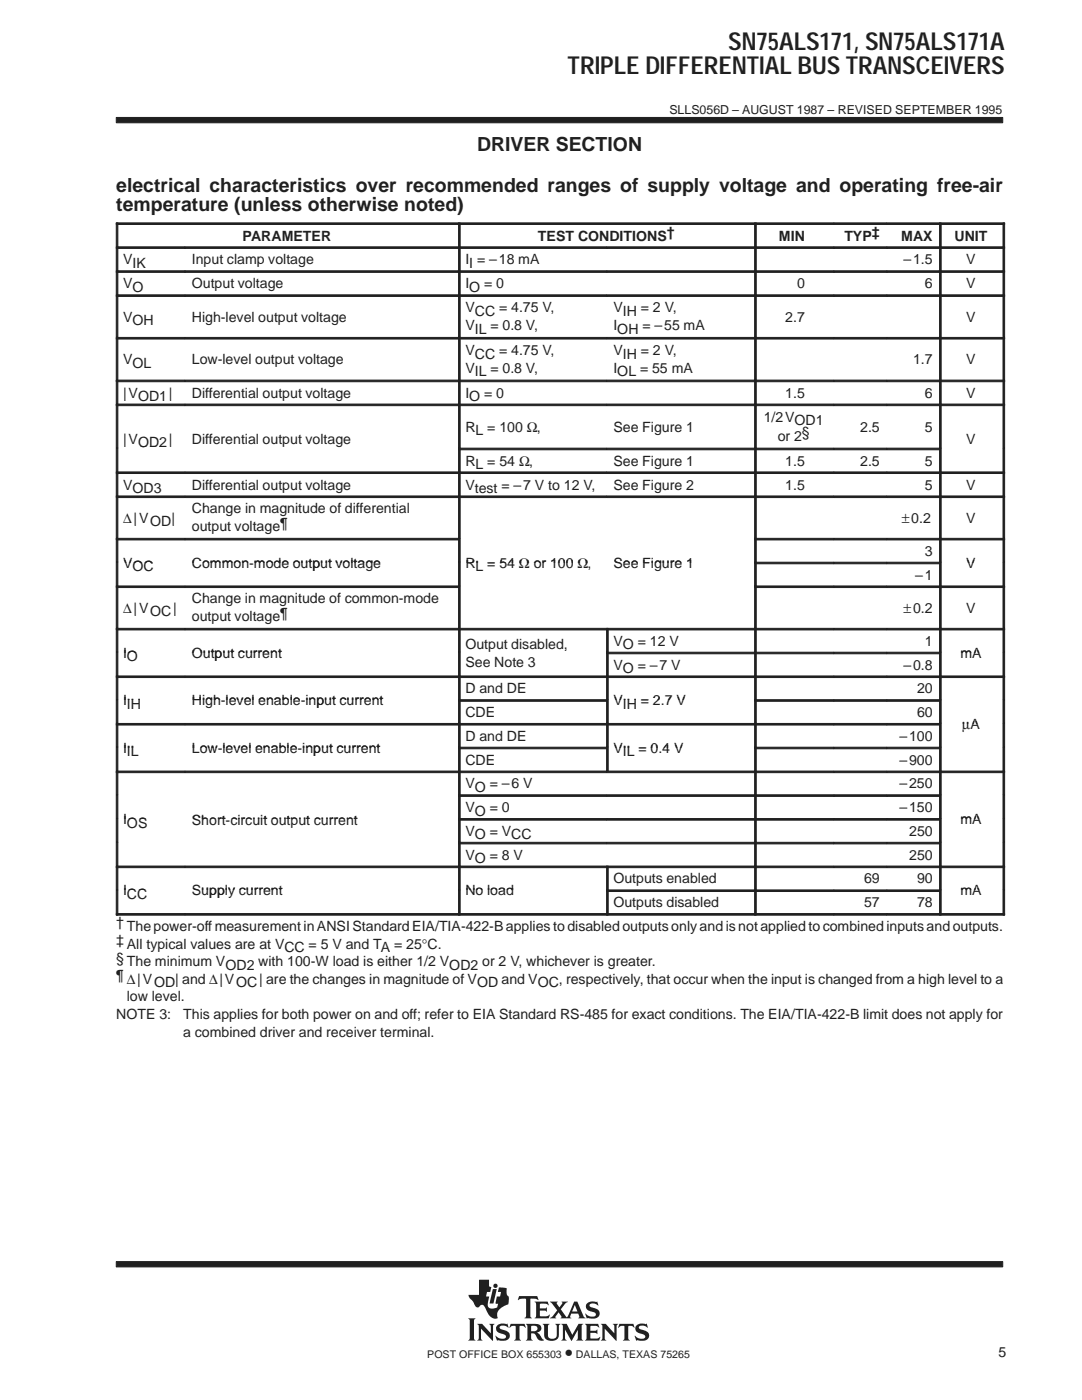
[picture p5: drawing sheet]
<svg xmlns="http://www.w3.org/2000/svg" width="216mm" height="279mm" viewBox="0 0 216 279" stroke-linecap="round" stroke-linejoin="round" font-family="sans-serif">
<g fill="#231f20" stroke="#231f20" stroke-width=".2">
<path d="M23.2 23.4h176.9v1.1h-176.9z" fill-rule="evenodd"/>
<path d="M23.2 251.8h176.9v1h-176.9z" fill-rule="evenodd"/>
</g>
<g fill="#231f20">
<path d="M98.3 257.3h.8l-.6 2.8h-.8z"/>
<path d="M104.9 264.2h1.9a.9 .9 0 0 1 1 .3 .9 .9 0 0 1 0 1.2l-.7 .2 .5 .4 .9 1.2a1.2 1.2 0 0 1-1.6-1l-.3-.4h-.6v1l.3 .4h-1.4l.3-.5v-2.3z" fill-rule="evenodd"/>
<path d="M109.7 259.8h1.6l-.2 .3 .5 .8 .6-.8-.1-.3h1.2l-.4 .2-1 1.3 1.2 1.6 1.5-3.1h.6l1.2 2.9 .4 .4-1.4-.1a.22 .22 0 0 0 .2-.1 .22 .22 0 0 0 0-.3l-.2-.4h-1.4l-.2 .7 .2 .2h-2.2l.2-.3-.5-.9-.7 .9 .2 .3h-1.3l.6-.4 .9-1.2z" fill-rule="evenodd"/>
<path d="M127.1 264.4l.8-.3 .9 .2 .2-.2 .3 .8-.1 .1a1.2 1.2 0 0 0-1.7-.1 1.47 1.47 0 0 0 1.3 .7 1.03 1.03 0 0 1 .7 1.2 1.03 1.03 0 0 1-1.2 .8l-1.1-.1-.2 .1-.4-1 .9 .5h.9a.45 .45 0 0 0 .4-.5 .45 .45 0 0 0-.6-.3l-.2-.1a1.11 1.11 0 0 1-1.2-1.5z" fill-rule="evenodd"/>
<path d="M123.6 264.2h2.8l.2 .8-.6-.4h-.5l-.1 .1v2.4l.3 .4h-1.4l.3-.4v-2.4l-.1-.1h-.5l-.7 .4z" fill-rule="evenodd"/>
<path d="M116.7 264.2h2.6l.2 .8-.6-.4-1.1 .1v.9h1.1l.3-.3v.9l-.4-.2h-1v1l1.3 .1 .7-.3-.3 .7h-2.8l.3-.4v-2.5z" fill-rule="evenodd"/>
<path d="M119.9 264.2h1l1.7 1.9v-1.5l-.3-.4h1l-.3 .4v3l-2.3-2.4v2l.3 .3h-1.1l.3-.4v-2.5z" fill-rule="evenodd"/>
<path d="M112 264.2h1.1l1.1 2.2 1.2-2.2h1l-.3 .4v2.6l.3 .3h-1.4l.3-.4v-1.7l-1.3 2.2-1.3-2.3v1.8l.4 .4h-1.1l.3-.5v-2.3z" fill-rule="evenodd"/>
<path d="M99.3 264.4l.7-.2 1.1 .1 .1-.2 .3 .8-.6-.3h-.8a.41 .41 0 0 0-.4 .4 .41 .41 0 0 0 .5 .4 1.29 1.29 0 0 1 1.5 1.4 1.08 1.08 0 0 1-1.2 .8l-1.1-.1-.2 .1-.4-1 .8 .5 .5 .1 .6-.1 .3-.3a.72 .72 0 0 0-.9-.6 .99 .99 0 0 1-1-.6 .99 .99 0 0 1 .2-1.2z" fill-rule="evenodd"/>
<path d="M101.9 264.2h2.8l.2 .8-.7-.4h-.4l-.1 .1v2.4l.3 .4h-1.4l.3-.4v-2.4l-.1-.1h-.5l-.7 .4z" fill-rule="evenodd"/>
<path d="M108.3 264.2h1.3l-.3 .4v2a.65 .65 0 0 0 .7 .6l.6-.1 .4-.4 .1-2-.3-.5h1l-.3 .4v1.8a1.54 1.54 0 0 1-2.4 .9l-.5-.6v-2.1z" fill-rule="evenodd"/>
<path d="M95.2 264.2h1l1.7 1.9v-1.5l-.3-.4h1.1l-.3 .4v3l-2.4-2.4v1.9l.3 .4h-1.1l.3-.5v-2.3z" fill-rule="evenodd"/>
<path d="M93.4 263.1h1.5l-.3 .4v3.6l.3 .4h-1.5l.3-.4v-3.6z" fill-rule="evenodd"/>
<path d="M103.6 258.7h3.6l.2 .8-.4-.3h-1.2v3.6l.3 .3h-1.4l.2-.2 .1-.3v-3.2l-.1-.2h-.8l-.7 .3z" fill-rule="evenodd"/>
<path d="M106.7 259.8h2.6l.1 .7-.5-.3-1.2 .1v.8h1.1l.3-.2v.9l-.4-.2h-1v1l.2 .1h1.2l.5-.4 .1 .1-.2 .7h-2.8l.3-.5v-2.3z" fill-rule="evenodd"/>
<path d="M117.1 260.2a2.09 2.09 0 0 1 1.9-.3l.2-.2 .1 .9a1.22 1.22 0 0 0-1.7-.1 .82 .82 0 0 0 .9 .5 1.06 1.06 0 0 1 1.2 1.1 1.06 1.06 0 0 1-1.2 1.1l-1.2-.2-.2 .2-.3-1 .8 .5 .8 .1a.46 .46 0 0 0 .5-.5 .46 .46 0 0 0-.5-.5h-.2a1.11 1.11 0 0 1-1.2-1.6z" fill-rule="evenodd"/>
<path d="M95.6 255.4h2v1.3l.4 .2-.2 .9h-.6l-.2 .9h.6l-.3 1.3 .1 .7a.9 .9 0 0 0 1.2 .4l.6-.2 .2-.7-.5-.1 .2-1.4h.7l.2-.9h-.7l.3-.9 1.5 .2v1.1l.2 .4 .2 .1v.7a.81 .81 0 0 1-.6 1.1 2.73 2.73 0 0 0-1.7 1.7l.1 .8-.1 .1a1.81 1.81 0 0 1-2.1-1.5l-.3-.6a.7 .7 0 0 0-.6-.6 .7 .7 0 0 0-.7 .5 1.12 1.12 0 0 1-1.1-1.1l-.7-.8-.2-.6h2.1z" fill-rule="evenodd"/>
<circle cx="98.9" cy="256.6" r=".43"/>
</g>
<g fill="#fff">
<path d="M114.7 260.4l.5 1.3h-1z"/>
<path d="M106 264.6h.6a.56 .56 0 0 1 .6 .5 .56 .56 0 0 1-.6 .6h-.6z" fill-rule="evenodd"/>
</g>
<g fill="#231f20" stroke="#231f20" stroke-width=".2">
<path d="M23.2 44.5h.3v4.7h-.3z" fill-rule="evenodd"/>
<path d="M23.2 44.5h68.3v.3h-68.3z" fill-rule="evenodd"/>
<path d="M91.5 44.5h.3v4.7h-.3z" fill-rule="evenodd"/>
<path d="M91.5 44.5h59.1v.3h-59.1z" fill-rule="evenodd"/>
<path d="M150.6 44.5h.3v4.7h-.3z" fill-rule="evenodd"/>
<path d="M150.6 44.5h15.8v.3h-15.8z" fill-rule="evenodd"/>
<path d="M166.4 44.5h10.5v.3h-10.5z" fill-rule="evenodd"/>
<path d="M176.9 44.5h10.6v.3h-10.6z" fill-rule="evenodd"/>
<path d="M187.5 44.5h.3v4.7h-.3z" fill-rule="evenodd"/>
<path d="M200.1 44.5h.4v4.7h-.4z" fill-rule="evenodd"/>
<path d="M187.5 44.5h13v.3h-13z" fill-rule="evenodd"/>
<path d="M23.2 49.3h.3v4.7h-.3z" fill-rule="evenodd"/>
<path d="M23.2 49.3h13.7v.3h-13.7z" fill-rule="evenodd"/>
<path d="M36.9 49.3h54.6v.3h-54.6z" fill-rule="evenodd"/>
<path d="M91.5 49.3h.3v4.7h-.3z" fill-rule="evenodd"/>
<path d="M91.5 49.3h29.5v.3h-29.5z" fill-rule="evenodd"/>
<path d="M121 49.3h29.6v.3h-29.6z" fill-rule="evenodd"/>
<path d="M150.6 49.3h.3v4.7h-.3z" fill-rule="evenodd"/>
<path d="M150.6 49.3h15.8v.3h-15.8z" fill-rule="evenodd"/>
<path d="M166.4 49.3h10.5v.3h-10.5z" fill-rule="evenodd"/>
<path d="M176.9 49.3h10.6v.3h-10.6z" fill-rule="evenodd"/>
<path d="M187.5 49.3h.3v4.7h-.3z" fill-rule="evenodd"/>
<path d="M200.1 49.3h.4v4.7h-.4z" fill-rule="evenodd"/>
<path d="M187.5 49.3h13v.3h-13z" fill-rule="evenodd"/>
<path d="M23.2 54h.3v4.8h-.3z" fill-rule="evenodd"/>
<path d="M23.2 54h13.7v.4h-13.7z" fill-rule="evenodd"/>
<path d="M36.9 54h54.6v.4h-54.6z" fill-rule="evenodd"/>
<path d="M91.5 54h.3v4.8h-.3z" fill-rule="evenodd"/>
<path d="M91.5 54h29.5v.4h-29.5z" fill-rule="evenodd"/>
<path d="M121 54h29.6v.4h-29.6z" fill-rule="evenodd"/>
<path d="M150.6 54h.3v4.8h-.3z" fill-rule="evenodd"/>
<path d="M150.6 54h15.8v.4h-15.8z" fill-rule="evenodd"/>
<path d="M166.4 54h10.5v.4h-10.5z" fill-rule="evenodd"/>
<path d="M176.9 54h10.6v.4h-10.6z" fill-rule="evenodd"/>
<path d="M187.5 54h.3v4.8h-.3z" fill-rule="evenodd"/>
<path d="M200.1 54h.4v4.8h-.4z" fill-rule="evenodd"/>
<path d="M187.5 54h13v.4h-13z" fill-rule="evenodd"/>
<path d="M23.2 58.8h.3v8.5h-.3z" fill-rule="evenodd"/>
<path d="M23.2 58.8h13.7v.4h-13.7z" fill-rule="evenodd"/>
<path d="M36.9 58.8h54.6v.4h-54.6z" fill-rule="evenodd"/>
<path d="M91.5 58.8h.3v8.5h-.3z" fill-rule="evenodd"/>
<path d="M91.5 58.8h29.5v.4h-29.5z" fill-rule="evenodd"/>
<path d="M121 58.8h29.6v.4h-29.6z" fill-rule="evenodd"/>
<path d="M150.6 58.8h.3v8.5h-.3z" fill-rule="evenodd"/>
<path d="M150.6 58.8h15.8v.4h-15.8z" fill-rule="evenodd"/>
<path d="M166.4 58.8h10.5v.4h-10.5z" fill-rule="evenodd"/>
<path d="M176.9 58.8h10.6v.4h-10.6z" fill-rule="evenodd"/>
<path d="M187.5 58.8h.3v8.5h-.3z" fill-rule="evenodd"/>
<path d="M200.1 58.8h.4v8.5h-.4z" fill-rule="evenodd"/>
<path d="M187.5 58.8h13v.4h-13z" fill-rule="evenodd"/>
<path d="M23.2 67.3h.3v8.5h-.3z" fill-rule="evenodd"/>
<path d="M23.2 67.3h13.7v.4h-13.7z" fill-rule="evenodd"/>
<path d="M36.9 67.3h54.6v.4h-54.6z" fill-rule="evenodd"/>
<path d="M91.5 67.3h.3v8.5h-.3z" fill-rule="evenodd"/>
<path d="M91.5 67.3h29.5v.4h-29.5z" fill-rule="evenodd"/>
<path d="M121 67.3h29.6v.4h-29.6z" fill-rule="evenodd"/>
<path d="M150.6 67.3h.3v8.5h-.3z" fill-rule="evenodd"/>
<path d="M150.6 67.3h15.8v.4h-15.8z" fill-rule="evenodd"/>
<path d="M166.4 67.3h10.5v.4h-10.5z" fill-rule="evenodd"/>
<path d="M176.9 67.3h10.6v.4h-10.6z" fill-rule="evenodd"/>
<path d="M187.5 67.3h.3v8.5h-.3z" fill-rule="evenodd"/>
<path d="M200.1 67.3h.4v8.5h-.4z" fill-rule="evenodd"/>
<path d="M187.5 67.3h13v.4h-13z" fill-rule="evenodd"/>
<path d="M23.2 75.9h.3v4.7h-.3z" fill-rule="evenodd"/>
<path d="M23.2 75.9h13.7v.3h-13.7z" fill-rule="evenodd"/>
<path d="M36.9 75.9h54.6v.3h-54.6z" fill-rule="evenodd"/>
<path d="M91.5 75.9h.3v4.7h-.3z" fill-rule="evenodd"/>
<path d="M91.5 75.9h29.5v.3h-29.5z" fill-rule="evenodd"/>
<path d="M121 75.9h29.6v.3h-29.6z" fill-rule="evenodd"/>
<path d="M150.6 75.9h.3v4.7h-.3z" fill-rule="evenodd"/>
<path d="M150.6 75.9h15.8v.3h-15.8z" fill-rule="evenodd"/>
<path d="M166.4 75.9h10.5v.3h-10.5z" fill-rule="evenodd"/>
<path d="M176.9 75.9h10.6v.3h-10.6z" fill-rule="evenodd"/>
<path d="M187.5 75.9h.3v4.7h-.3z" fill-rule="evenodd"/>
<path d="M200.1 75.9h.4v4.7h-.4z" fill-rule="evenodd"/>
<path d="M187.5 75.9h13v.3h-13z" fill-rule="evenodd"/>
<path d="M23.2 80.6h.3v8.8h-.3z" fill-rule="evenodd"/>
<path d="M23.2 80.6h13.7v.4h-13.7z" fill-rule="evenodd"/>
<path d="M36.9 80.6h54.6v.4h-54.6z" fill-rule="evenodd"/>
<path d="M91.5 80.6h.3v8.8h-.3z" fill-rule="evenodd"/>
<path d="M91.5 80.6h29.5v.4h-29.5z" fill-rule="evenodd"/>
<path d="M121 80.6h29.6v.4h-29.6z" fill-rule="evenodd"/>
<path d="M150.6 80.6h.3v8.8h-.3z" fill-rule="evenodd"/>
<path d="M150.6 80.6h15.8v.4h-15.8z" fill-rule="evenodd"/>
<path d="M166.4 80.6h10.5v.4h-10.5z" fill-rule="evenodd"/>
<path d="M176.9 80.6h10.6v.4h-10.6z" fill-rule="evenodd"/>
<path d="M187.5 80.6h.3v8.8h-.3z" fill-rule="evenodd"/>
<path d="M200.1 80.6h.4v8.8h-.4z" fill-rule="evenodd"/>
<path d="M187.5 80.6h13v.4h-13z" fill-rule="evenodd"/>
<path d="M23.2 89.4h.3v4.8h-.3z" fill-rule="evenodd"/>
<path d="M91.5 89.4h.3v4.8h-.3z" fill-rule="evenodd"/>
<path d="M91.5 89.4h29.5v.4h-29.5z" fill-rule="evenodd"/>
<path d="M121 89.4h29.6v.4h-29.6z" fill-rule="evenodd"/>
<path d="M150.6 89.4h.3v4.8h-.3z" fill-rule="evenodd"/>
<path d="M150.6 89.4h15.8v.4h-15.8z" fill-rule="evenodd"/>
<path d="M166.4 89.4h10.5v.4h-10.5z" fill-rule="evenodd"/>
<path d="M176.9 89.4h10.6v.4h-10.6z" fill-rule="evenodd"/>
<path d="M187.5 89.4h.3v4.8h-.3z" fill-rule="evenodd"/>
<path d="M200.1 89.4h.4v4.8h-.4z" fill-rule="evenodd"/>
<path d="M23.2 94.2h.3v4.8h-.3z" fill-rule="evenodd"/>
<path d="M23.2 94.2h13.7v.3h-13.7z" fill-rule="evenodd"/>
<path d="M36.9 94.2h54.6v.3h-54.6z" fill-rule="evenodd"/>
<path d="M91.5 94.2h.3v4.8h-.3z" fill-rule="evenodd"/>
<path d="M91.5 94.2h29.5v.3h-29.5z" fill-rule="evenodd"/>
<path d="M121 94.2h29.6v.3h-29.6z" fill-rule="evenodd"/>
<path d="M150.6 94.2h.3v4.8h-.3z" fill-rule="evenodd"/>
<path d="M150.6 94.2h15.8v.3h-15.8z" fill-rule="evenodd"/>
<path d="M166.4 94.2h10.5v.3h-10.5z" fill-rule="evenodd"/>
<path d="M176.9 94.2h10.6v.3h-10.6z" fill-rule="evenodd"/>
<path d="M187.5 94.2h.3v4.8h-.3z" fill-rule="evenodd"/>
<path d="M200.1 94.2h.4v4.8h-.4z" fill-rule="evenodd"/>
<path d="M187.5 94.2h13v.3h-13z" fill-rule="evenodd"/>
<path d="M23.2 99h.3v8.4h-.3z" fill-rule="evenodd"/>
<path d="M23.2 99h13.7v.3h-13.7z" fill-rule="evenodd"/>
<path d="M36.9 99h54.6v.3h-54.6z" fill-rule="evenodd"/>
<path d="M91.5 99h.3v8.4h-.3z" fill-rule="evenodd"/>
<path d="M91.5 99h29.5v.3h-29.5z" fill-rule="evenodd"/>
<path d="M121 99h29.6v.3h-29.6z" fill-rule="evenodd"/>
<path d="M150.6 99h.3v8.4h-.3z" fill-rule="evenodd"/>
<path d="M150.6 99h15.8v.3h-15.8z" fill-rule="evenodd"/>
<path d="M166.4 99h10.5v.3h-10.5z" fill-rule="evenodd"/>
<path d="M176.9 99h10.6v.3h-10.6z" fill-rule="evenodd"/>
<path d="M187.5 99h.3v8.4h-.3z" fill-rule="evenodd"/>
<path d="M200.1 99h.4v8.4h-.4z" fill-rule="evenodd"/>
<path d="M187.5 99h13v.3h-13z" fill-rule="evenodd"/>
<path d="M23.2 107.4h.3v4.8h-.3z" fill-rule="evenodd"/>
<path d="M23.2 107.4h13.7v.4h-13.7z" fill-rule="evenodd"/>
<path d="M36.9 107.4h54.6v.4h-54.6z" fill-rule="evenodd"/>
<path d="M91.5 107.4h.3v4.8h-.3z" fill-rule="evenodd"/>
<path d="M150.6 107.4h.3v4.8h-.3z" fill-rule="evenodd"/>
<path d="M150.6 107.4h15.8v.4h-15.8z" fill-rule="evenodd"/>
<path d="M166.4 107.4h10.5v.4h-10.5z" fill-rule="evenodd"/>
<path d="M176.9 107.4h10.6v.4h-10.6z" fill-rule="evenodd"/>
<path d="M187.5 107.4h.3v4.8h-.3z" fill-rule="evenodd"/>
<path d="M200.1 107.4h.4v4.8h-.4z" fill-rule="evenodd"/>
<path d="M187.5 107.4h13v.4h-13z" fill-rule="evenodd"/>
<path d="M23.2 112.2h.3v4.7h-.3z" fill-rule="evenodd"/>
<path d="M91.5 112.2h.3v4.7h-.3z" fill-rule="evenodd"/>
<path d="M150.6 112.2h.3v4.7h-.3z" fill-rule="evenodd"/>
<path d="M150.6 112.2h15.8v.3h-15.8z" fill-rule="evenodd"/>
<path d="M166.4 112.2h10.5v.3h-10.5z" fill-rule="evenodd"/>
<path d="M176.9 112.2h10.6v.3h-10.6z" fill-rule="evenodd"/>
<path d="M187.5 112.2h.3v4.7h-.3z" fill-rule="evenodd"/>
<path d="M200.1 112.2h.4v4.7h-.4z" fill-rule="evenodd"/>
<path d="M23.2 116.9h.3v8.5h-.3z" fill-rule="evenodd"/>
<path d="M23.2 116.9h13.7v.4h-13.7z" fill-rule="evenodd"/>
<path d="M36.9 116.9h54.6v.4h-54.6z" fill-rule="evenodd"/>
<path d="M91.5 116.9h.3v8.5h-.3z" fill-rule="evenodd"/>
<path d="M150.6 116.9h.3v8.5h-.3z" fill-rule="evenodd"/>
<path d="M150.6 116.9h15.8v.4h-15.8z" fill-rule="evenodd"/>
<path d="M166.4 116.9h10.5v.4h-10.5z" fill-rule="evenodd"/>
<path d="M176.9 116.9h10.6v.4h-10.6z" fill-rule="evenodd"/>
<path d="M187.5 116.9h.3v8.5h-.3z" fill-rule="evenodd"/>
<path d="M200.1 116.9h.4v8.5h-.4z" fill-rule="evenodd"/>
<path d="M187.5 116.9h13v.4h-13z" fill-rule="evenodd"/>
<path d="M23.2 125.4h.3v4.7h-.3z" fill-rule="evenodd"/>
<path d="M23.2 125.4h13.7v.3h-13.7z" fill-rule="evenodd"/>
<path d="M36.9 125.4h54.6v.3h-54.6z" fill-rule="evenodd"/>
<path d="M91.5 125.4h.3v4.7h-.3z" fill-rule="evenodd"/>
<path d="M91.5 125.4h29.5v.3h-29.5z" fill-rule="evenodd"/>
<path d="M121 125.4h.4v4.7h-.4z" fill-rule="evenodd"/>
<path d="M121 125.4h29.6v.3h-29.6z" fill-rule="evenodd"/>
<path d="M150.6 125.4h.3v4.7h-.3z" fill-rule="evenodd"/>
<path d="M150.6 125.4h15.8v.3h-15.8z" fill-rule="evenodd"/>
<path d="M166.4 125.4h10.5v.3h-10.5z" fill-rule="evenodd"/>
<path d="M176.9 125.4h10.6v.3h-10.6z" fill-rule="evenodd"/>
<path d="M187.5 125.4h.3v4.7h-.3z" fill-rule="evenodd"/>
<path d="M200.1 125.4h.4v4.7h-.4z" fill-rule="evenodd"/>
<path d="M187.5 125.4h13v.3h-13z" fill-rule="evenodd"/>
<path d="M23.2 130.2h.3v4.7h-.3z" fill-rule="evenodd"/>
<path d="M91.5 130.2h.3v4.7h-.3z" fill-rule="evenodd"/>
<path d="M121 130.2h.4v4.7h-.4z" fill-rule="evenodd"/>
<path d="M121 130.2h29.6v.3h-29.6z" fill-rule="evenodd"/>
<path d="M150.6 130.2h.3v4.7h-.3z" fill-rule="evenodd"/>
<path d="M150.6 130.2h15.8v.3h-15.8z" fill-rule="evenodd"/>
<path d="M166.4 130.2h10.5v.3h-10.5z" fill-rule="evenodd"/>
<path d="M176.9 130.2h10.6v.3h-10.6z" fill-rule="evenodd"/>
<path d="M187.5 130.2h.3v4.7h-.3z" fill-rule="evenodd"/>
<path d="M200.1 130.2h.4v4.7h-.4z" fill-rule="evenodd"/>
<path d="M23.2 134.9h.3v4.7h-.3z" fill-rule="evenodd"/>
<path d="M23.2 134.9h13.7v.3h-13.7z" fill-rule="evenodd"/>
<path d="M36.9 134.9h54.6v.3h-54.6z" fill-rule="evenodd"/>
<path d="M91.5 134.9h.3v4.7h-.3z" fill-rule="evenodd"/>
<path d="M91.5 134.9h29.5v.3h-29.5z" fill-rule="evenodd"/>
<path d="M121 134.9h.4v4.7h-.4z" fill-rule="evenodd"/>
<path d="M121 134.9h29.6v.3h-29.6z" fill-rule="evenodd"/>
<path d="M150.6 134.9h.3v4.7h-.3z" fill-rule="evenodd"/>
<path d="M150.6 134.9h15.8v.3h-15.8z" fill-rule="evenodd"/>
<path d="M166.4 134.9h10.5v.3h-10.5z" fill-rule="evenodd"/>
<path d="M176.9 134.9h10.6v.3h-10.6z" fill-rule="evenodd"/>
<path d="M187.5 134.9h.3v4.7h-.3z" fill-rule="evenodd"/>
<path d="M200.1 134.9h.4v4.7h-.4z" fill-rule="evenodd"/>
<path d="M187.5 134.9h13v.3h-13z" fill-rule="evenodd"/>
<path d="M23.2 139.6h.3v4.8h-.3z" fill-rule="evenodd"/>
<path d="M91.5 139.6h.3v4.8h-.3z" fill-rule="evenodd"/>
<path d="M91.5 139.6h29.5v.4h-29.5z" fill-rule="evenodd"/>
<path d="M121 139.6h.4v4.8h-.4z" fill-rule="evenodd"/>
<path d="M150.6 139.6h.3v4.8h-.3z" fill-rule="evenodd"/>
<path d="M150.6 139.6h15.8v.4h-15.8z" fill-rule="evenodd"/>
<path d="M166.4 139.6h10.5v.4h-10.5z" fill-rule="evenodd"/>
<path d="M176.9 139.6h10.6v.4h-10.6z" fill-rule="evenodd"/>
<path d="M187.5 139.6h.3v4.8h-.3z" fill-rule="evenodd"/>
<path d="M200.1 139.6h.4v4.8h-.4z" fill-rule="evenodd"/>
<path d="M23.2 144.4h.3v4.7h-.3z" fill-rule="evenodd"/>
<path d="M23.2 144.4h13.7v.3h-13.7z" fill-rule="evenodd"/>
<path d="M36.9 144.4h54.6v.3h-54.6z" fill-rule="evenodd"/>
<path d="M91.5 144.4h.3v4.7h-.3z" fill-rule="evenodd"/>
<path d="M91.5 144.4h29.5v.3h-29.5z" fill-rule="evenodd"/>
<path d="M121 144.4h.4v4.7h-.4z" fill-rule="evenodd"/>
<path d="M121 144.4h29.6v.3h-29.6z" fill-rule="evenodd"/>
<path d="M150.6 144.4h.3v4.7h-.3z" fill-rule="evenodd"/>
<path d="M150.6 144.4h15.8v.3h-15.8z" fill-rule="evenodd"/>
<path d="M166.4 144.4h10.5v.3h-10.5z" fill-rule="evenodd"/>
<path d="M176.9 144.4h10.6v.3h-10.6z" fill-rule="evenodd"/>
<path d="M187.5 144.4h.3v4.7h-.3z" fill-rule="evenodd"/>
<path d="M200.1 144.4h.4v4.7h-.4z" fill-rule="evenodd"/>
<path d="M23.2 149.1h.3v4.8h-.3z" fill-rule="evenodd"/>
<path d="M91.5 149.1h.3v4.8h-.3z" fill-rule="evenodd"/>
<path d="M91.5 149.1h29.5v.3h-29.5z" fill-rule="evenodd"/>
<path d="M121 149.1h.4v4.8h-.4z" fill-rule="evenodd"/>
<path d="M150.6 149.1h.3v4.8h-.3z" fill-rule="evenodd"/>
<path d="M150.6 149.1h15.8v.3h-15.8z" fill-rule="evenodd"/>
<path d="M166.4 149.1h10.5v.3h-10.5z" fill-rule="evenodd"/>
<path d="M176.9 149.1h10.6v.3h-10.6z" fill-rule="evenodd"/>
<path d="M187.5 149.1h.3v4.8h-.3z" fill-rule="evenodd"/>
<path d="M200.1 149.1h.4v4.8h-.4z" fill-rule="evenodd"/>
<path d="M23.2 153.9h.3v4.7h-.3z" fill-rule="evenodd"/>
<path d="M23.2 153.9h13.7v.3h-13.7z" fill-rule="evenodd"/>
<path d="M36.9 153.9h54.6v.3h-54.6z" fill-rule="evenodd"/>
<path d="M91.5 153.9h.3v4.7h-.3z" fill-rule="evenodd"/>
<path d="M91.5 153.9h29.5v.3h-29.5z" fill-rule="evenodd"/>
<path d="M121 153.9h29.6v.3h-29.6z" fill-rule="evenodd"/>
<path d="M150.6 153.9h.3v4.7h-.3z" fill-rule="evenodd"/>
<path d="M150.6 153.9h15.8v.3h-15.8z" fill-rule="evenodd"/>
<path d="M166.4 153.9h10.5v.3h-10.5z" fill-rule="evenodd"/>
<path d="M176.9 153.9h10.6v.3h-10.6z" fill-rule="evenodd"/>
<path d="M187.5 153.9h.3v4.7h-.3z" fill-rule="evenodd"/>
<path d="M200.1 153.9h.4v4.7h-.4z" fill-rule="evenodd"/>
<path d="M187.5 153.9h13v.3h-13z" fill-rule="evenodd"/>
<path d="M23.2 158.6h.3v4.7h-.3z" fill-rule="evenodd"/>
<path d="M91.5 158.6h.3v4.7h-.3z" fill-rule="evenodd"/>
<path d="M91.5 158.6h29.5v.3h-29.5z" fill-rule="evenodd"/>
<path d="M121 158.6h29.6v.3h-29.6z" fill-rule="evenodd"/>
<path d="M150.6 158.6h.3v4.7h-.3z" fill-rule="evenodd"/>
<path d="M150.6 158.6h15.8v.3h-15.8z" fill-rule="evenodd"/>
<path d="M166.4 158.6h10.5v.3h-10.5z" fill-rule="evenodd"/>
<path d="M176.9 158.6h10.6v.3h-10.6z" fill-rule="evenodd"/>
<path d="M187.5 158.6h.3v4.7h-.3z" fill-rule="evenodd"/>
<path d="M200.1 158.6h.4v4.7h-.4z" fill-rule="evenodd"/>
<path d="M23.2 163.4h.3v4.7h-.3z" fill-rule="evenodd"/>
<path d="M91.5 163.4h.3v4.7h-.3z" fill-rule="evenodd"/>
<path d="M91.5 163.4h29.5v.3h-29.5z" fill-rule="evenodd"/>
<path d="M121 163.4h29.6v.3h-29.6z" fill-rule="evenodd"/>
<path d="M150.6 163.4h.3v4.7h-.3z" fill-rule="evenodd"/>
<path d="M150.6 163.4h15.8v.3h-15.8z" fill-rule="evenodd"/>
<path d="M166.4 163.4h10.5v.3h-10.5z" fill-rule="evenodd"/>
<path d="M176.9 163.4h10.6v.3h-10.6z" fill-rule="evenodd"/>
<path d="M187.5 163.4h.3v4.7h-.3z" fill-rule="evenodd"/>
<path d="M200.1 163.4h.4v4.7h-.4z" fill-rule="evenodd"/>
<path d="M23.2 168.1h.3v4.7h-.3z" fill-rule="evenodd"/>
<path d="M91.5 168.1h.3v4.7h-.3z" fill-rule="evenodd"/>
<path d="M91.5 168.1h29.5v.3h-29.5z" fill-rule="evenodd"/>
<path d="M121 168.1h29.6v.3h-29.6z" fill-rule="evenodd"/>
<path d="M150.6 168.1h.3v4.7h-.3z" fill-rule="evenodd"/>
<path d="M150.6 168.1h15.8v.3h-15.8z" fill-rule="evenodd"/>
<path d="M166.4 168.1h10.5v.3h-10.5z" fill-rule="evenodd"/>
<path d="M176.9 168.1h10.6v.3h-10.6z" fill-rule="evenodd"/>
<path d="M187.5 168.1h.3v4.7h-.3z" fill-rule="evenodd"/>
<path d="M200.1 168.1h.4v4.7h-.4z" fill-rule="evenodd"/>
<path d="M23.2 172.8h.3v4.8h-.3z" fill-rule="evenodd"/>
<path d="M23.2 172.8h13.7v.4h-13.7z" fill-rule="evenodd"/>
<path d="M36.9 172.8h54.6v.4h-54.6z" fill-rule="evenodd"/>
<path d="M91.5 172.8h.3v4.8h-.3z" fill-rule="evenodd"/>
<path d="M91.5 172.8h29.5v.4h-29.5z" fill-rule="evenodd"/>
<path d="M121 172.8h.4v4.8h-.4z" fill-rule="evenodd"/>
<path d="M121 172.8h29.6v.4h-29.6z" fill-rule="evenodd"/>
<path d="M150.6 172.8h.3v4.8h-.3z" fill-rule="evenodd"/>
<path d="M150.6 172.8h15.8v.4h-15.8z" fill-rule="evenodd"/>
<path d="M166.4 172.8h10.5v.4h-10.5z" fill-rule="evenodd"/>
<path d="M176.9 172.8h10.6v.4h-10.6z" fill-rule="evenodd"/>
<path d="M187.5 172.8h.3v4.8h-.3z" fill-rule="evenodd"/>
<path d="M200.1 172.8h.4v4.8h-.4z" fill-rule="evenodd"/>
<path d="M187.5 172.8h13v.4h-13z" fill-rule="evenodd"/>
<path d="M23.2 177.6h.3v5h-.3z" fill-rule="evenodd"/>
<path d="M23.2 182.3h13.7v.3h-13.7z" fill-rule="evenodd"/>
<path d="M36.9 182.3h54.6v.3h-54.6z" fill-rule="evenodd"/>
<path d="M91.5 177.6h.3v5h-.3z" fill-rule="evenodd"/>
<path d="M91.5 182.3h29.5v.3h-29.5z" fill-rule="evenodd"/>
<path d="M121 177.6h.4v5h-.4z" fill-rule="evenodd"/>
<path d="M121 177.6h29.6v.3h-29.6z" fill-rule="evenodd"/>
<path d="M121 182.3h29.6v.3h-29.6z" fill-rule="evenodd"/>
<path d="M150.6 177.6h.3v5h-.3z" fill-rule="evenodd"/>
<path d="M150.6 177.6h15.8v.3h-15.8z" fill-rule="evenodd"/>
<path d="M150.6 182.3h15.8v.3h-15.8z" fill-rule="evenodd"/>
<path d="M166.4 177.6h10.5v.3h-10.5z" fill-rule="evenodd"/>
<path d="M166.4 182.3h10.5v.3h-10.5z" fill-rule="evenodd"/>
<path d="M176.9 177.6h10.6v.3h-10.6z" fill-rule="evenodd"/>
<path d="M176.9 182.3h10.6v.3h-10.6z" fill-rule="evenodd"/>
<path d="M187.5 177.6h.3v5h-.3z" fill-rule="evenodd"/>
<path d="M200.1 177.6h.4v5h-.4z" fill-rule="evenodd"/>
<path d="M187.5 182.3h13v.3h-13z" fill-rule="evenodd"/>
</g>
<g font-size="4.9" fill="#231f20">
<text x="145.3" y="9.9">SN75ALS171, SN75ALS171A</text>
<text x="113.3" y="14.8">TRIPLE DIFFERENTIAL BUS TRANSCEIVERS</text>
</g>
<g font-size="3.9" fill="#231f20">
<text x="95.2" y="30.2">DRIVER SECTION</text>
<text x="23.2" y="38.2">electrical characteristics over recommended ranges of supply voltage and operating free-air</text>
<text x="23.2" y="42.1">temperature (unless otherwise noted)</text>
</g>
<text font-size="3.5" fill="#231f20" x="112.7" y="271">•</text>
<g font-size="2.8" fill="#231f20">
<text x="48.4" y="48">PARAMETER</text>
<text x="107.3" y="48">TEST CONDITIONS†</text>
<text x="155.4" y="48">MIN</text>
<text x="168.5" y="48">TYP‡</text>
<text x="179.8" y="48">MAX</text>
<text x="190.5" y="48">UNIT</text>
<text x="24.6" y="52.8">VIK</text>
<text x="38.3" y="52.8">Input clamp voltage</text>
<text x="92.9" y="52.8">II = –18 mA</text>
<text x="180.3" y="52.8">–1.5</text>
<text x="192.8" y="52.8">V</text>
<text x="24.6" y="57.6">VO</text>
<text x="38.3" y="57.6">Output voltage</text>
<text x="92.9" y="57.6">IO = 0</text>
<text x="159" y="57.6">0</text>
<text x="184.5" y="57.6">6</text>
<text x="192.8" y="57.6">V</text>
<text x="24.6" y="64.2">VOH</text>
<text x="38.3" y="64.2">High-level output voltage</text>
<text x="92.9" y="62.4">VCC = 4.75 V,</text>
<text x="92.9" y="65.9">VIL = 0.8 V,</text>
<text x="122.4" y="62.4">VIH = 2 V,</text>
<text x="122.4" y="65.9">IOH = –55 mA</text>
<text x="156.7" y="64.2">2.7</text>
<text x="192.8" y="64.2">V</text>
<text x="92.9" y="70.9">VCC = 4.75 V,</text>
<text x="122.4" y="70.9">VIH = 2 V,</text>
<text x="24.6" y="72.7">VOL</text>
<text x="38.3" y="72.7">Low-level output voltage</text>
<text x="92.9" y="74.4">VIL = 0.8 V,</text>
<text x="122.4" y="74.4">IOL = 55 mA</text>
<text x="182.2" y="72.7">1.7</text>
<text x="192.8" y="72.7">V</text>
<text x="24.6" y="79.4">|VOD1|</text>
<text x="38.3" y="79.4">Differential output voltage</text>
<text x="92.9" y="79.4">IO = 0</text>
<text x="156.7" y="79.4">1.5</text>
<text x="184.5" y="79.4">6</text>
<text x="192.8" y="79.4">V</text>
<text x="24.6" y="88.5">|VOD2</text>
<text x="27.5" y="89.2">OD2|</text>
<text x="38.3" y="88.5">Differential output voltage</text>
<text x="66.9" y="88.5">g</text>
<text x="92.9" y="86.2">RL = 100 Ω,</text>
<text x="122.4" y="86.2">See Figure 1</text>
<text x="152.4" y="84.1">1/2VOD1</text>
<text x="155.2" y="88">or 2§</text>
<text x="171.6" y="86.2">2.5</text>
<text x="184.5" y="86.2">5</text>
<text x="192.8" y="88.5">V</text>
<text x="92.9" y="92.9">RL = 54 Ω,</text>
<text x="122.4" y="92.9">See Figure 1</text>
<text x="156.7" y="92.9">1.5</text>
<text x="171.6" y="92.9">2.5</text>
<text x="184.5" y="92.9">5</text>
<text x="24.6" y="97.7">VOD3</text>
<text x="38.3" y="97.7">Differential output voltage</text>
<text x="92.9" y="97.7">Vtest = –7 V to 12 V,</text>
<text x="122.4" y="97.7">See Figure 2</text>
<text x="156.7" y="97.7">1.5</text>
<text x="184.5" y="97.7">5</text>
<text x="192.8" y="97.7">V</text>
<text x="24.6" y="104.3">∆|VOD|</text>
<text x="38.3" y="102.5">Change in magnitude of differential</text>
<text x="38.3" y="106">output voltage¶</text>
<text x="179.9" y="104.3">±0.2</text>
<text x="192.8" y="104.3">V</text>
<text x="24.6" y="113.3">VOC</text>
<text x="38.3" y="113.3">Common mode output voltage</text>
<text x="38.3" y="113.3">Common-mode output voltage</text>
<text x="92.9" y="113.3">RL = 54 Ω or 100 Ω,</text>
<text x="92.9" y="113.3">RL = 54 Ω or 100 Ω</text>
<text x="122.4" y="113.3">See Figure 1</text>
<text x="184.5" y="110.9">3</text>
<text x="192.8" y="113.3">V</text>
<text x="182.6" y="115.7">–1</text>
<text x="24.6" y="122.3">∆|VOC|</text>
<text x="38.3" y="120.4">Change in magnitude of common-mode</text>
<text x="38.3" y="123.9">output voltage¶</text>
<text x="180.3" y="122.3">±0.2</text>
<text x="192.8" y="122.3">V</text>
<text x="24.6" y="131.2">IO</text>
<text x="38.3" y="131.2">Output current</text>
<text x="92.9" y="129.5">Output disabled,,</text>
<text x="122.4" y="128.9">VO = 12 V</text>
<text x="184.5" y="128.9">1</text>
<text x="191.6" y="131.2">mA</text>
<text x="92.9" y="133.1">See Note 3</text>
<text x="122.4" y="133.6">VO = –7 V</text>
<text x="180.3" y="133.6">–0.8</text>
<text x="24.6" y="140.7">IIH</text>
<text x="38.3" y="140.7">High level enable input current</text>
<text x="38.3" y="140.7">High-level enable-input current</text>
<text x="92.9" y="138.4">D and DE</text>
<text x="92.9" y="143.1">CDE</text>
<text x="122.4" y="140.7">VIH = 2 7 V</text>
<text x="122.4" y="140.7">VIH = 2.7 V</text>
<text x="183" y="138.4">20</text>
<text x="183" y="143.1">60</text>
<text x="92.9" y="147.9">D and DE</text>
<text x="179.5" y="147.9">–100</text>
<text x="192" y="145.5">µA</text>
<text x="24.6" y="150.2">IIL</text>
<text x="38.3" y="150.2">Low level enable input current</text>
<text x="38.3" y="150.2">Low-level enable-input current</text>
<text x="92.9" y="152.6">CDE</text>
<text x="122.4" y="150.2">VIL = 0 4 V</text>
<text x="122.4" y="150.2">VIL = 0.4 V</text>
<text x="179.5" y="152.6">–900</text>
<text x="92.9" y="157.4">VO = –6 V</text>
<text x="179.5" y="157.4">–250</text>
<text x="24.6" y="164.5">IOS</text>
<text x="38.3" y="164.7">Short circuit output current</text>
<text x="38.3" y="164.7">Short-circuit output current</text>
<text x="92.9" y="162.1">VO = 0</text>
<text x="92.9" y="166.8">VO = VCC</text>
<text x="179.5" y="162.1">–150</text>
<text x="181.4" y="166.8">250</text>
<text x="191.6" y="164.5">mA</text>
<text x="92.9" y="171.6">VO = 8 V</text>
<text x="181.4" y="171.6">250</text>
<text x="24.6" y="178.7">ICC</text>
<text x="38.3" y="178.7">Supply current</text>
<text x="92.9" y="178.7">No load</text>
<text x="122.4" y="176.3">Outputs enabled</text>
<text x="172.4" y="176.3">69</text>
<text x="183" y="176.3">90</text>
<text x="191.6" y="178.7">mA</text>
<text x="23.2" y="185.1">† The power-off measurement in ANSI Standard EIA/TIA-422-B applies to disabled outputs only and is not applied to combined inputs and outputs.</text>
<text x="122.4" y="181">Outputs disabled</text>
<text x="172.4" y="181">57</text>
<text x="183" y="181">78</text>
<text x="23.2" y="188.6">‡ All typical values are at V</text>
<text x="56.7" y="190">CC = 5 V and TA = 25°C.</text>
<text x="23.2" y="195.6">¶ ∆|V</text>
<text x="23.2" y="192.1">§ The minimum V</text>
<text x="30.7" y="197">OD| and ∆|VOC| are the changes in magnitude of VOD and VOC, respectively, that occur when the input is changed from a high level to a</text>
<text x="45" y="193.5">OD2 with 100-W load is either 1/2 VOD2 or 2 V, whichever is greater.</text>
<text x="23.2" y="203.4">NOTE 3:</text>
<text x="25.3" y="199.9">low level.</text>
<text x="36.5" y="203.4">This applies for both power on and off; refer to EIA Standard RS-485 for exact conditions. The EIA/TIA-422-B limit does not apply for</text>
<text x="36.5" y="206.9">a combined driver and receiver terminal.</text>
<text x="199.2" y="270.7">5</text>
</g>
<text font-size="2.5" fill="#231f20" x="133.6" y="22.7">SLLS056D – AUGUST 1987 – REVISED SEPTEMBER 1995</text>
<g font-size="2.1" fill="#231f20">
<text x="85.3" y="271">POST OFFICE BOX 655303</text>
<text x="114.9" y="271">DALLAS, TEXAS 75265</text>
</g>
</svg>
